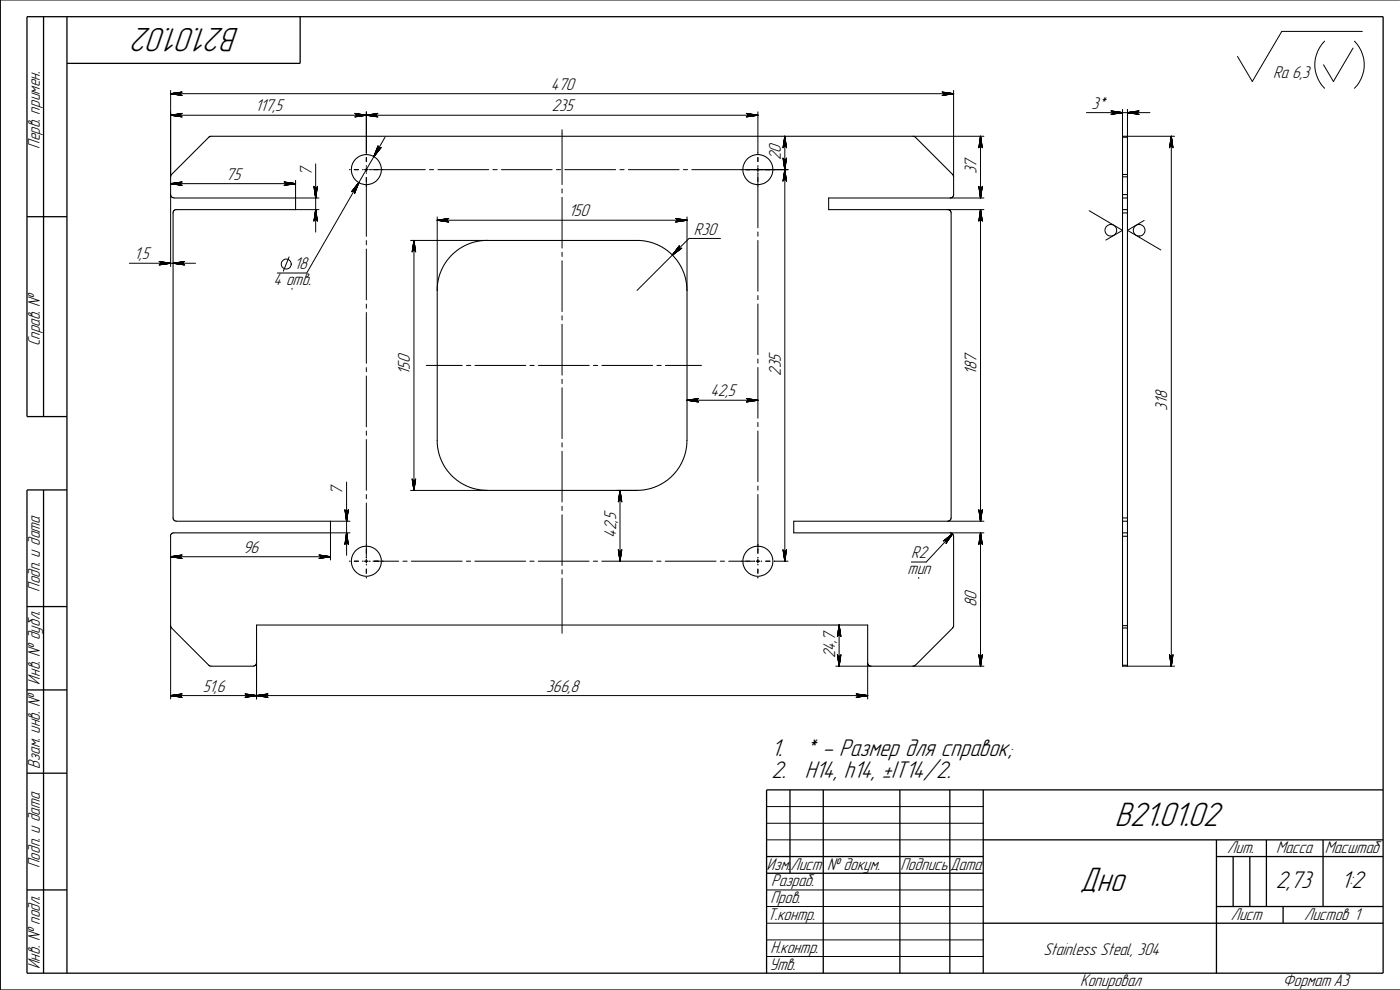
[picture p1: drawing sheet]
<svg xmlns="http://www.w3.org/2000/svg" width="420mm" height="297mm" viewBox="0 0 420 297" stroke-linecap="round" stroke-linejoin="round" font-family="sans-serif">
<g fill="none" stroke="#000" stroke-width=".3">
<path d="M397.5 12.3a10 10 0 0 0 0 14.2M406.1 14.4l-5.9 10-3-5M406.5 12.3a10 10 0 0 1 0 14.2M408.9 9.4h-24.2l-8.9 15-4.4-7.5M420.1 0h-420v297h420M51.2 34.6l3.5-.6zM51.2 34.6l3.3-.5zM51.2 34.6l3.2-.4zM51.2 34.6l3-.3v.2zM51.2 34.6l3-.1v.1zM51.2 34.6h3v.2zM51.2 34.6l3.2 .4z"/>
<path d="M51.2 34.6l3.3 .4zM51.2 34.6l3.5 .5zM51.2 28.1l3.5-.5zM51.2 28.1l3.3-.4zM51.2 28.1l3.2-.4zM51.2 28.1l3-.2v.1zM51.2 28.1l3-.1v.2zM51.2 28.1l3 .1v.2zM51.2 28.1l3.2 .4zM51.2 28.1l3.3 .5zM51.2 28.1l3.5 .6zM51.2 27.1v26"/>
<path d="M51.2 34.6h176.3M51.2 34.7h3M51.2 34.4h3M51.2 28h3M51.2 28.3h3M106.4 35.1l3.5-.5zM106.4 34l3.5 .6zM106.6 35l3.3-.4zM106.6 34.1l3.3 .5zM106.8 34.2l3.1 .4zM106.9 34.8l3-.2-3.1 .4zM106.9 34.3l3 .3-3-.1z"/>
<path d="M106.9 34.7h6.1M106.9 34.4h6.1M106.9 34.6h3l-3 .2zM106.9 34.5l3 .1h-3zM109.9 34.6l3.5 .5zM109.9 34.6l3-.1v.1zM109.9 34.6l3.1-.3-.1 .2zM109.9 34.6l3.2-.4zM109.9 34.6l3.4-.5zM109.9 34.6l3.5-.6zM109.9 34.6l3.4 .4zM109.9 34.6l3.2 .4z"/>
<path d="M109.9 34.6h3l.1 .2zM109.9 33.5v12.5M168.7 38.9v16.5M224 35.1l3.5-.5zM224 34l3.5 .6zM224.1 35l3.4-.4zM224.1 34.1l3.4 .5zM224.3 34.2l3.2 .4zM224.4 34.8l3.1-.2-3.2 .4zM224.4 34.3l3.1 .3-3-.1zM224.4 34.7h3.1M224.4 34.4h3.1"/>
<path d="M224.5 34.6h3l-3.1 .2zM224.5 34.5l3 .1h-3zM227.5 33.5v12.5M282.7 28.7l3.5-.6zM282.7 27.6l3.5 .5zM282.9 28.6l3.3-.5zM282.9 27.7l3.3 .4zM283 28.5l3.2-.4zM283 27.7l3.2 .4zM283.2 27.9l3 .2-3-.1zM283.2 28h3M283.2 28.3h3"/>
<path d="M283.2 28.2l3-.1-3 .3zM283.2 28l3 .1-3 .1zM286.2 27.1v26M286.2 28.1h-235M326.1 33.8h19M333.4 34.3l3.5-.5zM333.4 33.3l3.5 .5zM333.6 34.3l3.3-.5zM333.6 33.3l3.3 .5zM333.7 33.4l3.2 .4zM333.8 34l3.1-.2-3.2 .4zM333.8 33.5l3.1 .3-3-.1z"/>
<path d="M333.8 33.9h3.1M333.8 33.7h3.1M333.9 33.9l3-.1-3.1 .2zM333.9 33.7l3 .1-3 .1zM333.9 33.8h3M336.9 32.8v8.1M338.4 33.8l3.5-.5zM338.4 33.8l3.3-.5zM338.4 33.8l3.1-.4zM338.4 33.8l3-.3v.2zM338.4 33.8l3-.1v.2zM338.4 33.8l3 .2z"/>
<path d="M338.4 33.8l3.1 .4zM338.4 33.8l3.3 .5zM338.4 33.8l3.5 .5zM338.4 32.8v8.1h14.1M338.4 33.9h3M338.4 33.8h3M338.4 33.7h3M51.2 55.1l3.5-.5zM51.2 55.1l3.3-.5zM51.2 55.1l3.2-.4zM51.2 55.1l3-.2v.1zM51.2 55.1l3-.1v.2z"/>
<path d="M51.2 55.1l3 .3zM51.2 55.1l3.2 .4zM51.2 55.1l3.3 .5zM51.2 55.1l3.5 .5zM51.2 58.4v21.6M51.2 55.1h37.5M51.2 55h3M51.2 55.1h3M51.2 55.2h3M85.2 55.6l3.5-.5zM85.2 54.6l3.5 .5zM85.4 55.6l3.3-.5z"/>
<path d="M85.4 54.6l3.3 .5zM85.5 54.7l3.2 .4zM85.6 55.4l3.1-.3-3.2 .4zM85.6 54.9l3.1 .2-3-.1zM85.6 55h3.1M85.6 55.2h3.1M85.7 55.2l3-.1-3.1 .3zM85.7 55l3 .1-3 .1zM85.7 55.1h3M88.7 59.4h7M88.7 54.1v5.3M94.2 55.9l.5 3.5z"/>
<path d="M94.2 56.1l.5 3.3zM94.3 56.2l.4 3.2zM94.5 56.3l.2 .1v3zM94.6 56.3v3.1M94.7 56.4h.1l-.1 3zM94.7 49.2v20.4M94.8 56.4l.2-.1-.3 3.1zM94.9 56.3v3.1M95 56.3l.1-.1-.4 3.2zM95.2 56.1l-.5 3.3zM95.3 55.9l-.6 3.5zM104.9 50.9h.1"/>
<path d="M106.3 50.9h1.3M107.7 54.8l-2.2 2.7zM107.7 54.8l-2.1 2.6zM107.7 54.8l-1.9 2.5zM107.7 54.8l-1.6 2.5h-.1zM107.7 54.8l-1.4 2.6-.2-.1zM107.7 54.8l-1.3 2.8-.1-.2zM107.7 54.8l-1.3 2.9zM107.7 54.8l-1.3 3.1zM107.7 54.8l-1.3 3.3zM108.8 50.9h.2M109.4 50.9h1"/>
<path d="M109.9 47.2v1.3M109.9 49.8v.1M109.9 50.4v1M109.9 51.9v.1M109.9 53.2v17.7M110.9 50.9h16.7M113.4 44.1l-1.2 2.9zM113.4 43.9l-1.2 3.1zM113.5 43.7l-1.3 3.3zM113.5 44.2l.1 .1-1.4 2.7zM113.6 44.3l.2 .2-1.6 2.5zM113.8 44.5h.2l-1.8 2.5z"/>
<path d="M114 44.5l-1.8 2.5zM114.1 44.5l.2-.2-2.1 2.7zM114.3 44.3l.1-.1-2.2 2.8zM115.6 41.2l-23.5 40.7h-8.9M128.9 50.9h1.3M131.4 50.9h15.3M147.9 50.9h1.3M150.5 50.9h15.2M167 50.9h1.3M168.7 56.7v1.2M168.7 59.2v15.2M169.5 50.9h15.3"/>
<path d="M186 50.9h1.3M188.6 50.9h15.2M205.1 50.9h1.3M207.6 50.9h28.9M227.5 47.2v1.3M227.5 49.8v.1M227.5 50.4v1M227.5 51.9v16.4M235 47.4l.5 3.5zM235 47.6l.5 3.3zM235.1 47.7l.4 3.2zM235.2 47.8l.2 .1 .1 3z"/>
<path d="M235.4 40.9v3.1M235.4 47.8v6.1M235.4 47.9h.2l-.1 3zM235.5 40.9v127.5M235.5 50.9l.6 3.5zM235.5 50.9l.5 3.3zM235.5 50.9l.4 3.1zM235.5 50.9l.3 3h-.2zM235.5 50.9l.1 3h-.2zM235.5 50.9l-.1 3h-.2zM235.5 50.9l-.4 3.1zM235.5 50.9l-.5 3.3z"/>
<path d="M235.5 50.9l-.5 3.5zM235.5 40.9l.6 3.5zM235.5 40.9l.5 3.3zM235.5 40.9l.4 3.2zM235.5 40.9l.3 3.1-.2-.1zM235.5 40.9l.1 3h-.2zM235.5 40.9l-.1 3-.2 .1zM235.5 40.9l-.4 3.2zM235.5 40.9l-.5 3.3zM235.5 40.9l-.5 3.5zM235.6 47.9l.2-.1-.3 3.1zM235.7 40.9v3.1"/>
<path d="M235.7 47.8v6.1M235.8 47.8l.1-.1-.4 3.2zM236 47.6l-.5 3.3zM236.1 47.4l-.6 3.5zM274 40.9h21.3M285.2 59.4h10.1M293.7 55.9l.6 3.5zM293.8 56.1l.5 3.3zM293.9 56.2l.4 3.2zM294 56.3l.2 .1 .1 3zM294.1 40.9v3.1M294.1 56.3v3.1"/>
<path d="M294.2 56.4h.2l-.1 3zM294.3 40.9l-.1 3-.2 .1zM294.3 40.9l.5 3.5zM294.3 40.9l.5 3.3zM294.3 40.9l.4 3.2zM294.3 40.9l.3 3.1-.2-.1zM294.3 40.9l.1 3h-.2zM294.3 40.9l-.6 3.5zM294.3 40.9l-.4 3.2zM294.3 40.9l-.5 3.3zM294.3 40.9v18.5M294.4 56.4l.2-.1-.3 3.1z"/>
<path d="M294.4 40.9v3.1M294.4 56.3v3.1M294.6 56.3l-.3 3.1zM294.8 56.1l-.5 3.3zM294.8 55.9l-.5 3.5zM351.4 40.9v3.1M351.5 40.9v159M351.5 40.9l.6 3.5zM351.5 40.9l.5 3.3zM351.5 40.9l.4 3.2zM351.5 40.9l.3 3.1-.2-.1zM351.5 40.9l.1 3h-.2z"/>
<path d="M351.5 40.9l-.1 3-.2 .1zM351.5 40.9l-.4 3.2zM351.5 40.9l-.5 3.3zM351.5 40.9l-.5 3.5zM351.6 40.9v3.1M38.8 79h19.9M47.7 79.5l3.5-.5zM47.7 78.5l3.5 .5zM47.9 79.4l3.3-.4zM47.9 78.5l3.3 .5zM48 78.6l3.2 .4zM48.1 79.2l3.1-.2-3.2 .4z"/>
<path d="M48.1 78.7l3.1 .3zM48.1 79.1h3.1M48.1 78.9h3.1M48.2 79.1l3-.1-3.1 .2zM48.2 78.9l3 .1-3 .1zM51.9 79l3.5-.5zM51.9 79l3.4-.5zM51.9 79l3.2-.4zM51.9 79l3.1-.3zM51.9 79l3-.1v.2zM51.9 79l3 .1 .1 .1zM51.9 79l3.2 .4z"/>
<path d="M51.9 79l3.4 .4zM51.9 79l3.5 .5zM51.9 79.1h3.1M51.9 78.9h3.1M86.8 77.1l-1.8 4.3M88.7 62.9h7M94.6 62.9v3M94.7 62.9l.6 3.5zM94.7 62.9l.5 3.3zM94.7 62.9l.4 3.2zM94.7 62.9l.3 3zM94.7 62.9l.1 3h-.1z"/>
<path d="M94.7 62.9v3h-.2zM94.7 62.9l-.4 3.2zM94.7 62.9l-.5 3.3zM94.7 62.9l-.5 3.5zM94.9 62.9v3M109.9 72.2v1.2M109.9 74.7v15.3M123.2 72.1h23M124.1 72.1v3.1M124.2 72.1v75M124.2 72.1l.6 3.5zM124.2 72.1l.5 3.4z"/>
<path d="M124.2 72.1l.4 3.2zM124.2 72.1l.3 3.1-.2-.1zM124.2 72.1l.1 3h-.2zM124.2 72.1l-.1 3-.2 .1zM124.2 72.1l-.4 3.2zM124.2 72.1l-.5 3.4zM124.2 72.1l-.5 3.5zM124.4 72.1v3.1M131.2 66.1l3.5-.6zM131.2 66.1l3.3-.5zM131.2 66.1l3.2-.4zM131.2 66.1l3-.3v.2z"/>
<path d="M131.2 66.1l3-.1v.2zM131.2 66.1l3 .1v.2zM131.2 66.1l3.2 .4zM131.2 66.1l3.3 .5zM131.2 66.1l3.5 .5zM131.2 65.1v22M131.2 66.2h3M131.2 66h3M168.7 75.7v1.3M168.7 78.2v15.3M201.8 76.5l2.9-2.1zM201.8 76.5l2.7-2z"/>
<path d="M201.8 76.5l2.5-1.9zM201.8 76.5l2.3-2zM202.7 66.6l3.5-.5zM202.7 65.5l3.5 .6zM202.9 66.6l3.3-.5zM202.9 65.6l3.3 .5zM203 65.7l3.2 .4zM203.1 66.4l3.1-.3-3.2 .4zM203.1 65.8l3.1 .3-3-.1zM203.1 66.2h3.1M203.1 66h3.1M203.2 66.2l3-.1-3.1 .3z"/>
<path d="M203.2 66l3 .1-3 .1zM203.8 74.2l.1 .2-2.1 2.1zM203.8 74l-2 2.5zM203.8 73.8l-2 2.7zM203.9 74.4l.1 .1-2.2 2zM203.9 73.7l-2.1 2.8zM206.2 65.1v22M206.2 66.1h-75M216.2 71.5h-9.4l-15.6 15.6M227.5 69.6v1.3M227.5 72.1v15.3M284.5 62.9h10.8"/>
<path d="M294.1 62.9v3M294.3 62.9l.5 3.5zM294.3 62.9l.5 3.3zM294.3 62.9l.4 3.2zM294.3 62.9l.3 3h-.2zM294.3 62.9l.1 3h-.2zM294.3 62.9l-.1 3h-.2zM294.3 62.9l-.4 3.2zM294.3 62.9l-.5 3.3zM294.3 62.9l-.6 3.5zM294.3 62.9v93.5M294.4 62.9v3"/>
<path d="M326.9 63.2l10 5.9-5 2.9M343.4 66.1l-5 3 10 5.9M87.6 86.5h.1M109.9 91.2v1.3M109.9 93.8v15.2M168.7 94.8v1.2M168.7 97.3v15.2M227.5 88.7v1.2M227.5 91.2v15.2M109.9 110.3v1.2M109.9 112.8v15.3M127.9 109.6h10.8"/>
<path d="M140 109.6h1.3M142.5 109.6h15.3M159 109.6h1.3M161.6 109.6h15.2M168.7 113.8v1.3M168.7 116.3v15.3M178.1 109.6h1.3M180.6 109.6h15.3M197.1 109.6h1.3M199.7 109.6h10.8M206.2 120h3M224 119.6l3.5 .5z"/>
<path d="M224.1 119.6l3.4 .5zM224.3 119.7l3.2 .4zM224.4 119.8l3.1 .3-3-.1zM224.4 120h3.1M227.5 107.7v1.3M227.5 110.2v15.3M109.9 129.3v1.3M109.9 131.9v15.2M168.7 132.9v1.2M168.7 135.4v15.2M206.2 120.1l3.5 .5zM206.2 120.1l3.3 .5z"/>
<path d="M206.2 120.1l3.2 .4zM206.2 120.1l3 .2zM206.2 120.1l3-.1v.2zM206.2 120.1l3-.3v.2zM206.2 120.1l3.2-.4zM206.2 120.1l3.3-.5zM206.2 120.1l3.5-.5zM206.2 120.2h3M224 120.6l3.5-.5zM224.1 120.6l3.4-.5zM224.4 120.3l3.1-.2-3.2 .4zM224.4 120.2h3.1"/>
<path d="M224.5 120l3 .1-3 .1zM224.5 120.2l3-.1-3.1 .2zM227.5 126.8v1.2M227.5 129.3v15.2M227.5 120.1h-21.3M99.2 156.4h5.8M103.5 152.9l.5 3.5zM103.6 153.1l.4 3.3zM103.6 153.2l.4 3.2zM103.8 153.3l.1 .1 .1 3zM103.9 153.3v3.1M103.9 159.9v3"/>
<path d="M103.9 153.4h.2l-.1 3zM104 159.9l-.5 3.5zM104 159.9l-.4 3.3zM104 159.9l-.4 3.2zM104 159.9l-.1 3h-.1zM104 159.9l.1 3h-.2zM104 159.9l.3 3zM104 159.9l.4 3.2zM104 159.9l.5 3.3zM104 159.9l.5 3.5zM104 144.6v22M104 153.4v3"/>
<path d="M104 159.9v3M104.1 153.4l.2-.1-.3 3.1zM104.1 153.3v3.1M104.1 159.9v3M104.3 153.3l.1-.1-.4 3.2zM104.5 153.1l-.5 3.3zM104.5 152.9l-.5 3.5zM105 159.9h-5.8v8.1M109.9 148.4v1.2M109.9 150.9v16.5M123.2 147.1h23M123.7 143.7l.5 3.4z"/>
<path d="M123.7 143.8l.5 3.3zM123.8 144l.4 3.1zM123.9 144.1h.2l.1 3zM124.1 144.1v3M124.1 144.1h.2l-.1 3zM124.3 144.1h.2l-.3 3zM124.4 144.1v3M124.5 144.1l.1-.1-.4 3.1zM124.7 143.8l-.5 3.3zM124.8 143.7l-.6 3.4zM168.7 151.9v1.3M168.7 154.4v15.3"/>
<path d="M185.1 147.1h6.1M185.9 147.1v3.1M186.1 147.1l.5 3.5zM186.1 147.1l.5 3.4zM186.1 147.1l.4 3.2zM186.1 147.1l.3 3.1-.2-.1zM186.1 147.1l.1 3h-.2zM186.1 147.1l-.1 3-.2 .1zM186.1 147.1l-.4 3.2zM186.1 147.1l-.5 3.4zM186.1 147.1l-.6 3.5zM186.1 147.1v21.3"/>
<path d="M186.2 147.1v3.1M227.5 145.8v1.3M227.5 148.3v17.7M284.5 156.4h10.8M285.2 159.9h10.1M293.7 152.9l.6 3.5zM293.8 153.1l.5 3.3zM293.9 153.2l.4 3.2zM294 153.3l.2 .1 .1 3zM294.1 153.3v3.1M294.1 159.9v3M294.2 153.4h.2l-.1 3z"/>
<path d="M294.3 159.9l.5 3.5zM294.3 159.9l.5 3.3zM294.3 159.9l.4 3.2zM294.3 159.9l.3 3h-.2zM294.3 159.9l.1 3h-.2zM294.3 159.9l-.1 3h-.2zM294.3 159.9l-.4 3.2zM294.3 159.9l-.5 3.3zM294.3 159.9l-.6 3.5zM294.3 159.9v40M294.4 153.4l.2-.1-.3 3.1zM294.4 153.3v3.1"/>
<path d="M294.4 159.9v3M294.6 153.3l-.3 3.1zM294.8 153.1l-.5 3.3zM294.8 152.9l-.5 3.5zM51.2 167l3.5-.5zM51.2 167l3.3-.5zM51.2 167l3.2-.3zM51.2 167l3-.2zM51.2 167l3-.1v.2zM51.2 167l3 .1v.2zM51.2 167l3.2 .4zM51.2 167l3.3 .5z"/>
<path d="M51.2 167l3.5 .6zM51.2 167h48M51.2 166.9h3M51.2 167.2h3M95.7 167.6l3.5-.6zM95.7 166.5l3.5 .5zM95.9 167.5l3.3-.5zM95.9 166.5l3.3 .5zM96 166.7l3.2 .3zM96.1 167.3l3.1-.3-3.2 .4zM96.1 166.8l3.1 .2zM96.1 166.9h3.1"/>
<path d="M96.1 167.2h3.1M96.2 167.1l3-.1-3.1 .3zM96.2 166.9l3 .1-3 .1zM104.9 168.4h.1M106.3 168.4h1.3M108.8 168.4h.2M109.4 168.4h1M109.9 167.9v1M109.9 169.4v.1M109.9 170.7v1.3M109.9 173.3v.1M110.9 168.4h.1"/>
<path d="M111.9 168.4h7.7M120.9 168.4h1.3M123.5 168.4h15.2M140 168.4h1.2M142.5 168.4h15.2M159 168.4h1.3M161.6 168.4h15.2M168.7 171v1.2M168.7 173.5v16.5M178.1 168.4h1.2M180.6 168.4h15.2M185.5 164.9l.6 3.5z"/>
<path d="M185.6 165.1l.5 3.3zM185.7 165.2l.4 3.2zM185.8 165.3l.2 .1 .1 3zM185.9 165.3v3.1M186 165.4h.2l-.1 3zM186.2 165.4l.2-.1-.3 3.1zM186.2 165.3v3.1M186.5 165.2l-.4 3.2zM186.6 165.1l-.5 3.3zM186.6 164.9l-.5 3.5zM197.1 168.4h1.3M199.7 168.4h15.2"/>
<path d="M216.2 168.4h1.2M218.7 168.4h7.8M227 168.4h.9M227.5 167.3v.1M227.5 167.9v1M227.5 169.4v.1M227.5 170.7v1.3M227.5 173.3v.1M228.4 168.4h.1M229.8 168.4h1.3M232.4 168.4h4.1M235 164.9l.5 3.5z"/>
<path d="M235 165.1l.5 3.3zM235.1 165.2l.4 3.2zM235.2 165.3l.2 .1 .1 3zM235.4 165.3v3.1M235.4 165.4h.2l-.1 3zM235.6 165.4l.2-.1-.3 3.1zM235.7 165.3v3.1M235.8 165.3l.1-.1-.4 3.2zM236 165.1l-.5 3.3zM236.1 164.9l-.6 3.5zM275.7 173.2h.1M283.1 162.3l2.8-2.1z"/>
<path d="M283.3 162.2l2.6-2zM283.4 162.2l2.5-2zM283.6 162.2l2.3-2zM285.9 160.2l-2 2.9zM285.9 160.2l-1.9 2.7zM285.9 160.2l-1.9 2.5zM285.9 160.2l-1.9 2.4zM285.9 160.2l-2 2.2-.1-.1zM285.9 160.2l-7.9 8.4h-4.5M51.2 187.7v22M77 198.9v10.8M250.8 199.9h10.6"/>
<path d="M251.3 196.4l.5 3.5zM251.4 196.6l.4 3.3zM251.4 196.7l.4 3.2zM251.6 196.9h.2v3zM251.7 187.5v3.1M251.7 196.9v3M251.8 196.9h.1l-.1 3zM251.8 187.5l-.5 3.5zM251.8 187.5l-.4 3.4zM251.8 187.5l-.4 3.2zM251.8 187.5v3l-.2 .1zM251.8 187.5l.1 3h-.1z"/>
<path d="M251.8 187.5l.3 3.1-.2-.1zM251.8 187.5l.5 3.2zM251.8 187.5l.5 3.4zM251.8 187.5l.6 3.5zM251.8 187.5v12.4M251.8 187.5v3M251.8 196.9v3M251.9 196.9h.2l-.3 3zM252 187.5v3.1M252 196.9v3M252.1 196.9l.2-.2-.5 3.2zM252.3 196.6l-.5 3.3z"/>
<path d="M252.4 196.4l-.6 3.5zM260.4 198.9v10.8M274 199.9h21.3M293.7 196.4l.6 3.5zM293.8 196.6l.5 3.3zM293.9 196.7l.4 3.2zM294 196.9h.2l.1 3zM294.1 196.9v3M294.2 196.9h.2l-.1 3zM294.4 196.9h.2l-.3 3zM294.4 196.9v3M294.7 196.7l-.4 3.2z"/>
<path d="M294.8 196.6l-.5 3.3zM294.8 196.4l-.5 3.5zM338.4 199.9h14.1M351 196.4l.5 3.5zM351 196.6l.5 3.3zM351.1 196.7l.4 3.2zM351.2 196.9h.2l.1 3zM351.4 196.9v3M351.4 196.9h.2l-.1 3zM351.6 196.9h.2l-.3 3zM351.6 196.9v3M351.8 196.9l.1-.2-.4 3.2z"/>
<path d="M352 196.6l-.5 3.3zM352.1 196.4l-.6 3.5zM51.2 208.7l3.3-.5zM51.2 208.7l3.5 .6zM51.2 208.7l3.3 .5zM51.2 208.7l3.2 .4zM51.2 208.7l3 .3zM51.2 208.7l3-.1v.2zM51.2 208.7l3-.2v.1zM51.2 208.7l3.2-.4zM51.2 208.7l3.5-.5zM51.2 208.6h3"/>
<path d="M51.2 208.8h3M73.5 208.2l3.5 .5zM73.5 209.3l3.5-.6zM73.7 208.2l3.3 .5zM73.7 209.2l3.3-.5zM73.8 208.3l3.2 .4zM73.9 208.5l3.1 .2-3-.1zM73.9 209l3.1-.3-3.2 .4zM73.9 208.6h6.2M73.9 208.8h6.2M74 208.6l3 .1-3 .1zM74 208.8l3-.1-3.1 .3z"/>
<path d="M77 208.7l3.5-.5zM77 208.7l3.3-.5zM77 208.7l3.2-.4zM77 208.7l3.1-.2-.1 .1zM77 208.7l3-.1v.2zM77 208.7l3.1 .3zM77 208.7l3.2 .4zM77 208.7l3.3 .5zM77 208.7l3.5 .6zM256.9 209.3l3.5-.6zM256.9 208.2l3.5 .5zM257.1 209.2l3.3-.5z"/>
<path d="M257.1 208.2l3.3 .5zM257.2 208.3l3.2 .4zM257.3 209l3.1-.3-3.2 .4zM257.3 208.5l3.1 .2-3-.1zM257.3 208.6h3.1M257.3 208.8h3.1M257.4 208.8l3-.1-3.1 .3zM257.4 208.6l3 .1-3 .1zM260.4 208.7h-209.2M230.1 252h65M230.1 247h65M230.1 242h65"/>
<path d="M230.1 277h65M230.1 272h65M230.1 267h65M230.1 287h65M230.1 282h65"/>
<circle cx="85.9" cy="79.2" r="1.5"/>
<circle cx="333.4" cy="69.1" r="1.75"/>
<circle cx="341.9" cy="69.1" r="1.75"/>
</g>
<g fill="none" stroke="#000" stroke-width=".39">
<path d="M13.1 5v120M20.1 5v287M90.1 5v14h-70M51.2 34.8h3.2M51.2 34.4h3.2M51.2 27.9h3.2M51.2 28.3h3.2M106.8 34.8h6.3M106.8 34.4h6.3M224.3 34.8h3.2M224.3 34.4h3.2M283 27.9h3.2"/>
<path d="M283 28.3h3.2M333.7 34h3.2M333.7 33.6h3.2M338.4 34h3.1M338.4 33.6h3.1M51.2 54.9h3.2M51.2 55.3h3.2M85.5 54.9h3.2M85.5 55.3h3.2M94.5 56.2v3.2M94.9 56.2v3.2M235.3 40.9v3.2"/>
<path d="M235.3 47.7v6.3M235.7 40.9v3.2M235.7 47.7v6.3M294.1 40.9v3.2M294.1 56.2v3.2M294.5 40.9v3.2M294.5 56.2v3.2M351.3 40.9v3.2M351.7 40.9v3.2M8.1 65h12M48 79.2h3.2M48 78.8h3.2"/>
<path d="M51.9 79.2h3.2M51.9 78.8h3.2M94.5 62.9v3.2M94.9 62.9v3.2M124 72.1v3.2M124.4 72.1v3.2M131.2 65.9h3.2M203 65.9h3.2M294.1 62.9v3.2M294.5 62.9v3.2M206.2 119.9h3.2M224.3 119.9h3.2"/>
<path d="M20.1 125h-12v-120h407v287h-407v-145h12M206.2 120.3h3.2M224.3 120.3h3.2M13.1 147v145M103.8 153.2v3.2M103.8 159.9v3.2M104.2 153.2v3.2M104.2 159.9v3.2M124 144v3.1M124.4 144v3.1M185.9 147.1v3.2M186.3 147.1v3.2"/>
<path d="M294.1 153.2v3.2M294.1 159.9v3.2M294.5 153.2v3.2M294.5 159.9v3.2M51.2 166.8h3.2M51.2 167.2h3.2M96 166.8h3.2M96 167.2h3.2M185.9 165.2v3.2M186.3 165.2v3.2M235.3 165.2v3.2M235.7 165.2v3.2"/>
<path d="M8.1 182h12M251.6 187.5v3.2M251.6 196.7v3.2M294.1 196.7v3.2M294.5 196.7v3.2M351.3 196.7v3.2M351.7 196.7v3.2M8.1 207h12M51.2 208.5h3.2M51.2 208.9h3.2M73.8 208.5h6.4M73.8 208.9h6.4"/>
<path d="M257.2 208.5h3.2M257.2 208.9h3.2M8.1 232h12M237.1 237v25M247.1 237v55M270.1 237v55M285.1 237v55M295.1 237v55M415.1 237h-185v55M230.1 257h65M295.1 252h120M365.1 257h50"/>
<path d="M365.1 252v40M370.1 257v15M375.1 257v15M380.1 252v20M397.1 252v20M8.1 267h12M230.1 262h65M295.1 277h120M365.1 272h50M385.1 272v5"/>
</g>
<g fill="none" stroke="#000" stroke-width=".32">
<path d="M52.2 59.4h36.5v3.5h-36l-.7 .6v92.3l.3 .4 .6 .2h46.3v3.5h-47.3l-.6 .4-.1 27.7 11.7 11.8 13.1 .1 .6-.2 .4-.8v-11.4h183.4v11.6l.4 .6 .6 .2h12.6l.7-.3M285.9 52.4l.3 .7v5.3M285.9 52.4l-11.2-11.2-.6-.3h-211l-11.8 11.7-.1 6 .4 .6 .6 .2M286.2 58.4l-.4 .8-.6 .2h-36.5v3.5h35.8l.6 .2 .3 .4v92.3l-.3 .4-.6 .2h-46.3v3.5h47l.8 .4 .2 .6v27.1l-11.5 11.6M336.9 41.2v-.3h1.5v.3M336.9 53.1h1.5M336.9 58.4h1.5M336.9 41.2v21.7M336.9 52.4h1.5M336.9 59.4h1.5M336.9 41.2h1.5M338.4 41.2v21.7"/>
<path d="M146.2 72.1l-2 .1-3.1 .8-2.5 1.2-1.6 1.1-1.8 1.6-1.7 2.2-1 1.9-.9 2.5-.4 2.7v46M146.2 72.1h45.9l2.7 .5 2.8 1 2.5 1.5 2.1 1.8 1.7 2.2 1 1.9 .8 2.5 .4 2.7 .1 46-.5 3.6-1.6 3.9-1.1 1.7-1.6 1.7-1.9 1.5-1.9 1.1-2.3 .8-2.1 .5-47.9 .1-2.8-.4-2.7-1-2.6-1.5-2-1.9-2-2.6-1.1-2.5-.8-3-.1-2M336.9 62.9v1M336.9 63.9v91.5M336.9 63.9h1.5M336.9 62.9h1.5M338.4 62.9v1M338.4 63.9v91.5M336.9 155.4v1M336.9 156.4v43.2M336.9 159.9h1.5M336.9 155.4h1.5"/>
<path d="M336.9 156.4h1.5M338.4 155.4v1M338.4 156.4v43.2M336.9 160.9h1.5M336.9 199.6v.3h1.5v-.3M336.9 187.7h1.5M336.9 188.4h1.5M336.9 199.6h1.5"/>
<circle cx="109.9" cy="50.9" r="4.5"/>
<circle cx="227.4" cy="50.9" r="4.5"/>
<circle cx="109.9" cy="168.4" r="4.5"/>
<circle cx="227.4" cy="168.4" r="4.5"/>
</g>
<g fill="#000">
<path d="M51.2 34.6l3.5-.6zM51.2 34.6l3.3-.5zM51.2 34.6l3.3 .4zM51.2 34.6l3.5 .5zM51.2 28.1l3.5-.5zM51.2 28.1l3.3-.4zM51.2 28.1l3.3 .5zM51.2 28.1l3.5 .6zM106.4 35.1l3.5-.5zM106.6 35l3.3-.4zM106.6 34.1l3.3 .5zM106.4 34l3.5 .6z"/>
<path d="M109.9 34.6l3.5 .5zM109.9 34.6l3.4-.5zM109.9 34.6l3.5-.6zM109.9 34.6l3.4 .4zM224 35.1l3.5-.5zM224.1 35l3.4-.4zM224.1 34.1l3.4 .5zM224 34l3.5 .6zM282.7 28.7l3.5-.6zM282.9 28.6l3.3-.5zM282.9 27.7l3.3 .4zM282.7 27.6l3.5 .5z"/>
<path d="M333.4 34.3l3.5-.5zM333.6 34.3l3.3-.5zM333.6 33.3l3.3 .5zM333.4 33.3l3.5 .5zM338.4 33.8l3.5-.5zM338.4 33.8l3.3-.5zM338.4 33.8l3.3 .5zM338.4 33.8l3.5 .5zM51.2 55.1l3.5-.5zM51.2 55.1l3.3-.5zM51.2 55.1l3.3 .5zM51.2 55.1l3.5 .5z"/>
<path d="M85.2 55.6l3.5-.5zM85.4 55.6l3.3-.5zM85.4 54.6l3.3 .5zM85.2 54.6l3.5 .5zM94.2 55.9l.5 3.5zM94.2 56.1l.5 3.3zM95.2 56.1l-.5 3.3zM95.3 55.9l-.6 3.5zM107.7 54.8l-2.2 2.7zM107.7 54.8l-2.1 2.6zM107.7 54.8l-1.9 2.5zM107.7 54.8l-1.6 2.5h-.1z"/>
<path d="M107.7 54.8l-1.4 2.6-.2-.1zM107.7 54.8l-1.3 2.8-.1-.2zM107.7 54.8l-1.3 2.9zM107.7 54.8l-1.3 3.1zM107.7 54.8l-1.3 3.3zM114.3 44.3l.1-.1-2.2 2.8zM114.1 44.5l.2-.2-2.1 2.7zM114 44.5l-1.8 2.5zM113.8 44.5h.2l-1.8 2.5zM113.6 44.3l.2 .2-1.6 2.5zM113.5 44.2l.1 .1-1.4 2.7zM113.4 44.1l-1.2 2.9z"/>
<path d="M113.4 43.9l-1.2 3.1zM113.5 43.7l-1.3 3.3zM235.5 50.9l.6 3.5zM235.5 50.9l.5 3.3zM235.5 50.9l-.5 3.3zM235.5 50.9l-.5 3.5zM235 47.4l.5 3.5zM235 47.6l.5 3.3zM236 47.6l-.5 3.3zM236.1 47.4l-.6 3.5zM235.5 40.9l.6 3.5zM235.5 40.9l.5 3.3z"/>
<path d="M235.5 40.9l-.5 3.3zM235.5 40.9l-.5 3.5zM293.8 56.1l.5 3.3zM294.8 56.1l-.5 3.3zM294.8 55.9l-.5 3.5zM294.3 40.9l.5 3.5zM294.3 40.9l.5 3.3zM294.3 40.9l-.6 3.5zM294.3 40.9l-.5 3.3zM293.7 55.9l.6 3.5zM351.5 40.9l.6 3.5zM351.5 40.9l.5 3.3z"/>
<path d="M351.5 40.9l-.5 3.3zM351.5 40.9l-.5 3.5zM47.7 79.5l3.5-.5zM47.9 79.4l3.3-.4zM47.9 78.5l3.3 .5zM47.7 78.5l3.5 .5zM51.9 79l3.5-.5zM51.9 79l3.4-.5zM51.9 79l3.4 .4zM51.9 79l3.5 .5zM94.7 62.9l.6 3.5zM94.7 62.9l.5 3.3z"/>
<path d="M94.7 62.9l-.5 3.3zM94.7 62.9l-.5 3.5zM124.2 72.1l.6 3.5zM124.2 72.1l.5 3.4zM124.2 72.1l-.5 3.4zM124.2 72.1l-.5 3.5zM131.2 66.1l3.5-.6zM131.2 66.1l3.3-.5zM131.2 66.1l3.3 .5zM131.2 66.1l3.5 .5zM201.8 76.5l2.9-2.1zM201.8 76.5l2.7-2z"/>
<path d="M201.8 76.5l2.5-1.9zM201.8 76.5l2.3-2zM203.9 74.4l.1 .1-2.2 2zM203.8 74.2l.1 .2-2.1 2.1zM203.8 74l-2 2.5zM203.8 73.8l-2 2.7zM203.9 73.7l-2.1 2.8zM202.7 66.6l3.5-.5zM202.9 66.6l3.3-.5zM202.9 65.6l3.3 .5zM202.7 65.5l3.5 .6zM294.3 62.9l.5 3.5z"/>
<path d="M294.3 62.9l.5 3.3zM294.3 62.9l-.5 3.3zM294.3 62.9l-.6 3.5zM206.2 120.1l3.5 .5zM206.2 120.1l3.3 .5zM206.2 120.1l3.3-.5zM206.2 120.1l3.5-.5zM224 119.6l3.5 .5zM224.1 119.6l3.4 .5zM224.1 120.6l3.4-.5zM224 120.6l3.5-.5zM104.5 152.9l-.5 3.5z"/>
<path d="M103.6 153.1l.4 3.3zM103.5 152.9l.5 3.5zM104 159.9l-.5 3.5zM104 159.9l-.4 3.3zM104 159.9l.5 3.3zM104 159.9l.5 3.5zM104.5 153.1l-.5 3.3zM123.7 143.7l.5 3.4zM123.7 143.8l.5 3.3zM124.7 143.8l-.5 3.3zM124.8 143.7l-.6 3.4zM186.1 147.1l.5 3.5z"/>
<path d="M186.1 147.1l.5 3.4zM186.1 147.1l-.5 3.4zM186.1 147.1l-.6 3.5zM293.7 152.9l.6 3.5zM293.8 153.1l.5 3.3zM294.8 153.1l-.5 3.3zM294.8 152.9l-.5 3.5zM294.3 159.9l.5 3.5zM294.3 159.9l.5 3.3zM294.3 159.9l-.5 3.3zM294.3 159.9l-.6 3.5zM51.2 167l3.5-.5z"/>
<path d="M51.2 167l3.3-.5zM51.2 167l3.3 .5zM51.2 167l3.5 .6zM95.7 167.6l3.5-.6zM95.9 167.5l3.3-.5zM95.9 166.5l3.3 .5zM95.7 166.5l3.5 .5zM185.5 164.9l.6 3.5zM185.6 165.1l.5 3.3zM186.6 165.1l-.5 3.3zM186.6 164.9l-.5 3.5zM235 164.9l.5 3.5z"/>
<path d="M235 165.1l.5 3.3zM236 165.1l-.5 3.3zM236.1 164.9l-.6 3.5zM285.9 160.2l-2 2.9zM285.9 160.2l-1.9 2.7zM285.9 160.2l-1.9 2.5zM285.9 160.2l-1.9 2.4zM285.9 160.2l-2 2.2-.1-.1zM283.6 162.2l2.3-2zM283.4 162.2l2.5-2zM283.3 162.2l2.6-2zM283.1 162.3l2.8-2.1z"/>
<path d="M251.8 187.5l-.5 3.5zM251.8 187.5l-.4 3.4zM251.8 187.5l.5 3.4zM251.8 187.5l.6 3.5zM251.3 196.4l.5 3.5zM251.4 196.6l.4 3.3zM252.3 196.6l-.5 3.3zM252.4 196.4l-.6 3.5zM293.7 196.4l.6 3.5zM293.8 196.6l.5 3.3zM294.8 196.6l-.5 3.3zM294.8 196.4l-.5 3.5z"/>
<path d="M351 196.4l.5 3.5zM351 196.6l.5 3.3zM352 196.6l-.5 3.3zM352.1 196.4l-.6 3.5zM51.2 208.7l3.3-.5zM51.2 208.7l3.5 .6zM51.2 208.7l3.3 .5zM51.2 208.7l3.5-.5zM73.5 208.2l3.5 .5zM73.7 208.2l3.3 .5zM73.7 209.2l3.3-.5zM73.5 209.3l3.5-.6z"/>
<path d="M77 208.7l3.5-.5zM77 208.7l3.3-.5zM77 208.7l3.3 .5zM77 208.7l3.5 .6zM256.9 209.3l3.5-.6zM257.1 209.2l3.3-.5zM257.1 208.2l3.3 .5zM256.9 208.2l3.5 .5z"/>
</g>
<path d="M131.2 66.3h3.2M203 66.3h3.2M252 187.5v3.2M252 196.7v3.2" fill="none" stroke="#000" stroke-width=".42"/>
<g font-size="10.7">
<text x="71.9" y="8.4" transform="rotate(180 71.9 8.4)">В21.01.02</text>
<text x="334.6" y="247.7">В21.01.02</text>
<text x="324.1" y="267.5">Дно</text>
</g>
<g font-size="7.6">
<text x="231.5" y="226.8">1.</text>
<text x="241.6" y="226.8">* - Размер для справок;</text>
<text x="231.5" y="233.4">2.</text>
<text x="241.6" y="233.4">H14, h14, ±IT14/2.</text>
<text x="382.9" y="266.4">2,73</text>
<text x="402.5" y="266.4">1:2</text>
</g>
<g font-size="5.4">
<text x="382.1" y="23.3">Ra 6,3</text>
<text x="165.3" y="27">470</text>
<text x="76.6" y="33.4">117,5</text>
<text x="165.6" y="33.4">235</text>
<text x="327.5" y="32.7">3*</text>
<text x="12" y="44.7" transform="rotate(-90 12 44.7)">Перв. примен.</text>
<text x="67.8" y="54">75</text>
<text x="93.5" y="52.9" transform="rotate(-90 93.5 52.9)">7</text>
<text x="234.3" y="48.2" transform="rotate(-90 234.3 48.2)">20</text>
<text x="293.1" y="52.3" transform="rotate(-90 293.1 52.3)">37</text>
<text x="170.8" y="64.9">150</text>
<text x="208.3" y="70.4">R30</text>
<text x="40.3" y="77.9">1,5</text>
<text x="88.3" y="80.8">18</text>
<text x="82.1" y="85.4">4 отв.</text>
<text x="11.9" y="104" transform="rotate(-90 11.9 104)">Справ. №</text>
<text x="123" y="112.5" transform="rotate(-90 123 112.5)">150</text>
<text x="234.3" y="112.7" transform="rotate(-90 234.3 112.7)">235</text>
<text x="293.1" y="112.6" transform="rotate(-90 293.1 112.6)">187</text>
<text x="213.2" y="119">42,5</text>
<text x="350.3" y="123.3" transform="rotate(-90 350.3 123.3)">318</text>
<text x="102.8" y="148.4" transform="rotate(-90 102.8 148.4)">7</text>
<text x="184.9" y="161.4" transform="rotate(-90 184.9 161.4)">42,5</text>
<text x="72.9" y="165.9">96</text>
<text x="273.5" y="167.5">R2</text>
<text x="272.4" y="172.1">тип</text>
<text x="12" y="177.6" transform="rotate(-90 12 177.6)">Подп. и дата</text>
<text x="293.1" y="182.1" transform="rotate(-90 293.1 182.1)">80</text>
<text x="250.6" y="197.4" transform="rotate(-90 250.6 197.4)">24,7</text>
<text x="11.9" y="205.4" transform="rotate(-90 11.9 205.4)">Инв. № дубл.</text>
<text x="60.8" y="207.6">51,6</text>
<text x="164" y="207.6">366,8</text>
<text x="11.9" y="230.7" transform="rotate(-90 11.9 230.7)">Взам. инв. №</text>
<text x="368.3" y="256">Лит.</text>
<text x="383" y="256">Масса</text>
<text x="397.6" y="256">Масштаб</text>
<text x="11.9" y="260.5" transform="rotate(-90 11.9 260.5)">Подп. и дата</text>
<text x="230.1" y="260.9">Изм.</text>
<text x="237.2" y="260.9">Лист № докум.</text>
<text x="270.2" y="260.9">Подпись</text>
<text x="285.2" y="260.9">Дата</text>
<text x="231.5" y="266">Разраб.</text>
<text x="230.3" y="275.9">Т.контр.</text>
<text x="231.2" y="270.9">Пров.</text>
<text x="369.3" y="276">Лист</text>
<text x="391.4" y="276">Листов 1</text>
<text x="231.2" y="286">Н.контр.</text>
<text x="313.1" y="286.7">Stainless Steal, 304</text>
<text x="11.9" y="290.8" transform="rotate(-90 11.9 290.8)">Инв. № подл.</text>
<text x="230.9" y="291">Утв.</text>
<text x="324.2" y="295.8">Копировал</text>
<text x="385" y="295.8">Формат A3</text>
</g>
</svg>
